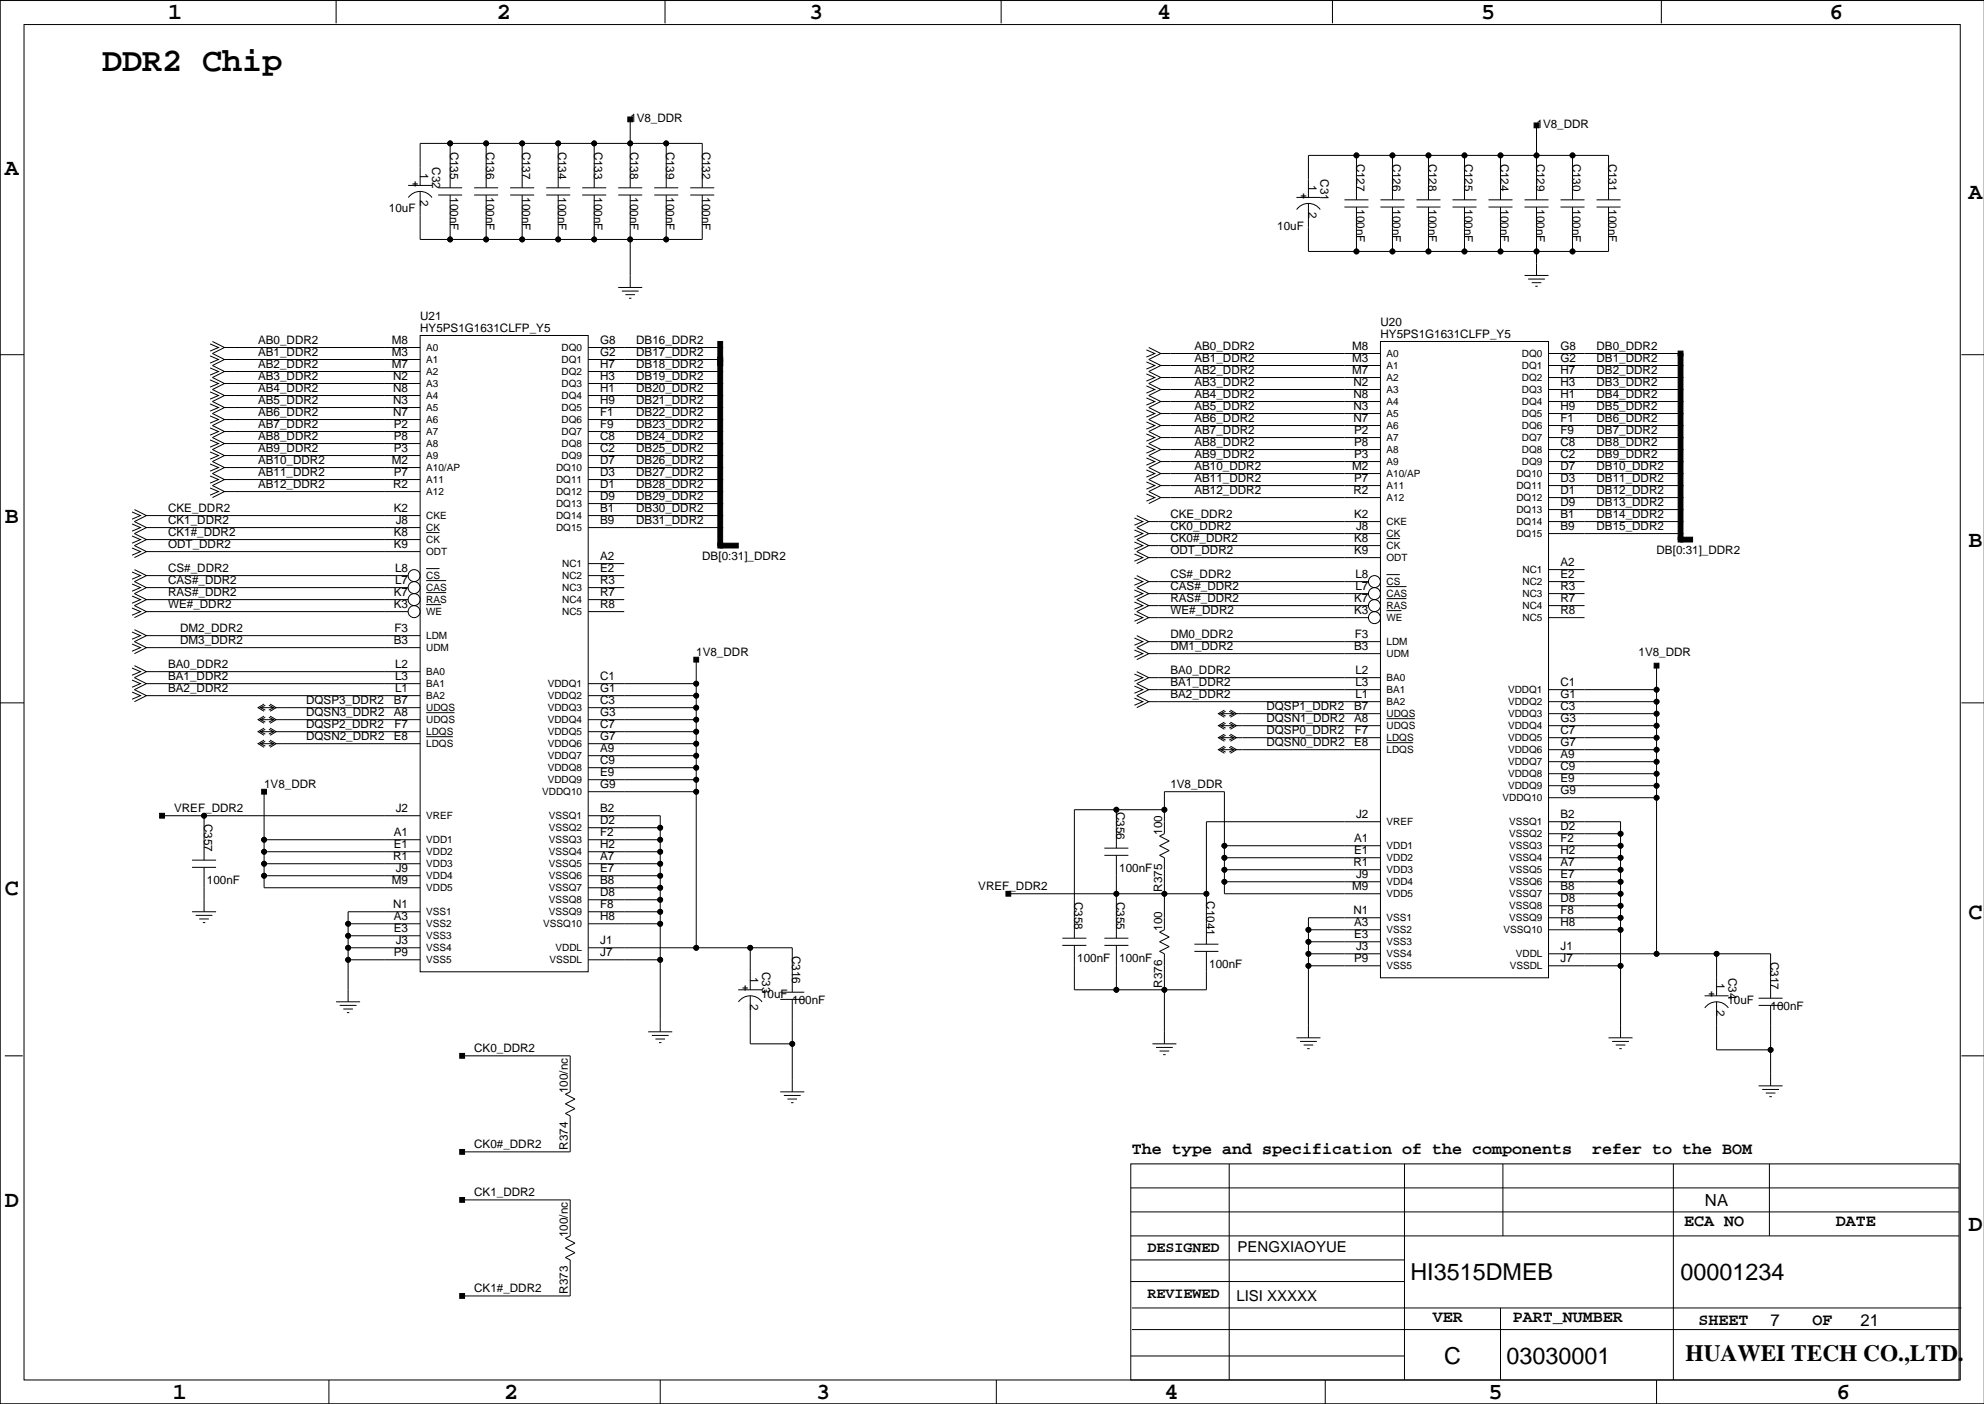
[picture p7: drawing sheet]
<svg xmlns="http://www.w3.org/2000/svg" width="420mm" height="297mm" viewBox="0 0 420 297" stroke-linecap="round" stroke-linejoin="round" font-family="sans-serif">
<g fill="none" stroke="#000" stroke-width=".21">
<path d="M0 -.1v297.1M71.1 0v4.9M140.7 0v4.9M211.8 0v4.9M281.9 0v4.9M351.5 0v4.9M5.1 5.2h409.7v286.8h-409.7zM419.9 .1h-419.9v296.9M86.4 39.2h5M88.9 39.2v-8.9h59.7v9.4M92.7 39.7h5.1M95.2 30.3v9.4"/>
<path d="M100.3 39.7h5.1M102.9 30.3v9.4M107.9 39.7h5.1M110.5 30.3v9.4M115.6 39.7h5M118.1 30.3v9.4M123.2 39.7h5.1M125.7 30.3v9.4M130.8 39.7h5.1M133.3 25.3v14.4M138.4 39.7h5.1M141 30.3v9.4"/>
<path d="M146 39.7h5.1M287 32.9v9.4M294.6 32.9v9.4M302.3 32.9v9.4M309.9 32.9v9.4M317.5 32.9v9.4M325.1 26.5v15.8M332.7 32.9v9.4M86.4 41.8a3 3 0 0 1 5 0M88.9 40.5v10.2h59.7v-9.4M92.7 41.3h5.1M95.2 41.3v9.4"/>
<path d="M100.3 41.3h5.1M102.9 41.3v9.4M107.9 41.3h5.1M110.5 41.3v9.4M115.6 41.3h5M118.1 41.3v9.4M123.2 41.3h5.1M125.7 41.3v9.4M130.8 41.3h5.1M133.3 41.3v19.5M138.4 41.3h5.1M141 41.3v9.4"/>
<path d="M146 41.3h5.1M274.3 41.8h5.1M274.4 44.3a3 3 0 0 1 5 0M276.9 41.8v-8.9h63.5v9.4M276.9 43v10.2h63.5v-9.4M284.5 42.3h5.1M284.5 43.8h5.1M287 43.8v9.4M292.1 42.3h5.1M292.1 43.8h5.1M294.6 43.8v9.4M299.7 42.3h5.1"/>
<path d="M299.7 43.8h5.1M302.3 43.8v9.4M307.3 42.3h5.1M307.3 43.8h5.1M309.9 43.8v9.4M315 42.3h5M315 43.8h5M317.5 43.8v9.4M322.6 42.3h5.1M322.6 43.8h5.1M322.6 58.3h5.1M323.3 59h3.6"/>
<path d="M324.1 59.8h2M325.1 43.8v14.5M330.2 42.3h5.1M330.2 43.8h5.1M332.7 43.8v9.4M337.8 42.3h5.1M337.8 43.8h5.1M0 75h5.1M44.4 77.8l1.8 .8-1.8 .8M44.4 75.3l1.8 .8-1.8 .7M44.4 72.8l1.8 .7-1.8 .8M45 72.2l2.5 1.3-2.5 1.3 2.5 1.3-2.5 1.2 2.5 1.3-2.5 1.3 2.5 1.2-2.5 1.3 2.5 1.3-2.5 1.2 2.5 1.3-2.5 1.3 2.5 1.3-2.5 1.2 2.5 1.3-2.5 1.3 2.5 1.2-2.5 1.3 2.5 1.3-2.5 1.2 2.5 1.3-2.5 1.3 2.5 1.3-2.5 1.2 2.5 1.3-2.5 1.3"/>
<path d="M47.5 78.6h41.4M47.5 76.1h41.4M47.5 73.5h41.4M88.9 71h35.6v134.6h-35.6zM124.5 78.6h27.9M124.5 76.1h27.9M124.5 73.5h27.9M130.8 60.8h5.1M131.6 61.6h3.5M132.3 62.3h2.1M133.1 63.1h.5M242.6 74l1.7 .8-1.7 .8"/>
<path d="M242.6 76.6l1.7 .7-1.7 .8M242.6 79.1l1.7 .8-1.7 .7M243.1 73.5l2.5 1.3-2.5 1.3 2.5 1.2-2.5 1.3 2.5 1.3-2.5 1.2 2.5 1.3-2.5 1.3 2.5 1.2-2.5 1.3 2.5 1.3-2.5 1.3 2.5 1.2-2.5 1.3 2.5 1.3-2.5 1.2 2.5 1.3-2.5 1.3 2.5 1.2-2.5 1.3 2.5 1.3-2.5 1.3 2.5 1.2-2.5 1.3 2.5 1.3-2.5 1.2M245.6 79.9h46.5M245.6 77.3h46.5M245.6 74.8h46.5M292.1 72.2h35.6v134.7h-35.6zM324.9 60.6h.5M327.7 79.9h27.9M327.7 77.3h27.9M327.7 74.8h27.9M415 75h4.9"/>
<path d="M44.4 98.2l1.8 .7-1.8 .8M44.4 95.6l1.8 .8-1.8 .7M44.4 93.1l1.8 .7-1.8 .8M44.4 90.5l1.8 .8-1.8 .8M44.4 88l1.8 .8-1.8 .7M44.4 85.5l1.8 .7-1.8 .8M44.4 82.9l1.8 .8-1.8 .7M44.4 80.4l1.8 .7-1.8 .8M47.5 98.9h41.4M47.5 96.4h41.4M47.5 93.8h41.4M47.5 91.3h41.4"/>
<path d="M47.5 88.8h41.4M47.5 86.2h41.4M47.5 83.7h41.4M47.5 81.1h41.4M124.5 98.9h27.9M124.5 96.4h27.9M124.5 93.8h27.9M124.5 91.3h27.9M124.5 88.8h27.9M124.5 86.2h27.9M124.5 83.7h27.9M124.5 81.1h27.9"/>
<path d="M242.6 81.6l1.7 .8-1.7 .8M242.6 84.2l1.7 .7-1.7 .8M242.6 86.7l1.7 .8-1.7 .8M242.6 89.3l1.7 .7-1.7 .8M242.6 91.8l1.7 .8-1.7 .7M242.6 94.3l1.7 .8-1.7 .8M242.6 96.9l1.7 .7-1.7 .8M242.6 99.4l1.7 .8-1.7 .8M245.6 95.1h46.5M245.6 92.6h46.5M245.6 90h46.5M245.6 87.5h46.5"/>
<path d="M245.6 84.9h46.5M245.6 82.4h46.5M245.6 97.6h46.5M327.7 95.1h27.9M327.7 92.6h27.9M327.7 90h27.9M327.7 87.5h27.9M327.7 84.9h27.9M327.7 82.4h27.9M327.7 97.6h27.9M27.9 110.9l1.8 .7-1.8 .8M27.9 113.4l1.8 .8-1.8 .7"/>
<path d="M27.9 115.9l1.8 .8-1.8 .8M27.9 108.3l1.8 .8-1.8 .7M28.4 107.8l2.6 1.3-2.6 1.2 2.6 1.3-2.6 1.3 2.6 1.3-2.6 1.2 2.6 1.3-2.6 1.3M31 111.6h57.9M31 114.2h57.9M31 116.7h57.9M31 109.1h57.9M44.4 103.2l1.8 .8-1.8 .8M44.4 100.7l1.8 .8-1.8 .7M47.5 104h41.4M47.5 101.5h41.4M90.2 112.7h2.8"/>
<path d="M124.5 104h27.9M124.5 101.5h27.9M124.5 111.6h27.9M124.5 109.1h27.9M124.5 119.2h7.6M124.5 106.5h27.9M240 114.7l1.8 .7-1.8 .8M240 117.2l1.8 .8-1.8 .7M240 112.1l1.8 .8-1.8 .8M240 109.6l1.8 .7-1.8 .8M240.5 109.1l2.6 1.2-2.6 1.3 2.6 1.3-2.6 1.3 2.6 1.2-2.6 1.3 2.6 1.3-2.6 1.2M242.6 102l1.7 .7-1.7 .8"/>
<path d="M242.6 104.5l1.7 .8-1.7 .7M243.1 118h49M243.1 112.9h49M243.1 110.3h49M243.1 115.4h49M245.6 105.3h46.5M245.6 100.2h46.5M245.6 102.7h46.5M293.4 113.9h2.8M327.7 105.3h27.9M327.7 100.2h27.9M327.7 102.7h27.9"/>
<path d="M327.7 112.9h27.9M327.7 110.3h27.9M327.7 107.8h27.9M27.9 126.1l1.8 .8-1.8 .7M27.9 123.6l1.8 .7-1.8 .8M27.9 121l1.8 .8-1.8 .7M27.9 128.6l1.8 .8-1.8 .8M27.9 133.7l1.8 .8-1.8 .7M27.9 136.3l1.8 .7-1.8 .8M28.4 120.5l2.6 1.3-2.6 1.2 2.6 1.3-2.6 1.3 2.6 1.3-2.6 1.2 2.6 1.3-2.6 1.3M28.4 133.2l2.6 1.3-2.6 1.2 2.6 1.3-2.6 1.3M31 126.9h55.4"/>
<path d="M31 124.3h55.4M31 121.8h55.4M31 129.4h55.4M31 134.5h57.9M31 137h57.9M90.2 127.9h3.1M90.2 125.4h4.2M90.2 120.3h2.8M90.2 122.8h4.2M124.5 126.9h7.6M124.5 124.3h7.6M124.5 121.8h7.6"/>
<path d="M124.5 129.4h7.6M147.3 139.6v60.9M240 124.8l1.8 .8-1.8 .8M240 122.3l1.8 .7-1.8 .8M240 137.5l1.8 .8-1.8 .8M240 135l1.8 .7-1.8 .8M240 127.4l1.8 .7-1.8 .8M240 129.9l1.8 .8-1.8 .7M240.5 121.8l2.6 1.2-2.6 1.3 2.6 1.3-2.6 1.3 2.6 1.2-2.6 1.3 2.6 1.3-2.6 1.2M240.5 134.5l2.6 1.2-2.6 1.3 2.6 1.3-2.6 1.3M243.1 138.3h49M243.1 130.7h46.5"/>
<path d="M243.1 128.1h46.5M243.1 125.6h46.5M243.1 123h46.5M243.1 135.7h49M293.4 129.2h3.1M293.4 126.6h4.2M293.4 121.6h2.8M293.4 124.1h4.2M327.7 130.7h7.6M327.7 128.1h7.6M327.7 125.6h7.6M327.7 123h7.6"/>
<path d="M327.7 120.5h7.6M0 148.7h5.1M27.9 141.3l1.8 .8-1.8 .8M27.9 143.9l1.8 .7-1.8 .8M27.9 146.4l1.8 .8-1.8 .7M28.4 140.8l2.6 1.3-2.6 1.3 2.6 1.2-2.6 1.3 2.6 1.3-2.6 1.2M31 142.1h57.9M31 144.6h57.9M31 147.2h57.9M55.1 154.8h2.8M55.1 152.3h2.8M55.1 149.7h2.8"/>
<path d="M55.1 157.3h2.8M55.9 156.6l-1.3 .7 1.3 .8M55.9 154l-1.3 .8 1.3 .8M55.9 151.5l-1.3 .8 1.3 .7M55.9 149l-1.3 .7 1.3 .8M56.1 156.8l-1 .5 1 .5M56.1 154.3l-1 .5 1 .5M56.1 151.8l-1 .5 1 .5M56.1 149.2l-1 .5 1 .5M56.9 156.8l1 .5-1 .5M56.9 154.3l1 .5-1 .5M56.9 151.8l1 .5-1 .5"/>
<path d="M56.9 149.2l1 .5-1 .5M57.1 156.6l1.3 .7-1.3 .8M57.1 154l1.3 .8-1.3 .8M57.1 151.5l1.3 .8-1.3 .7M57.1 149l1.3 .7-1.3 .8M58.4 154.8h30.5M58.4 152.3h30.5M58.4 149.7h30.5M58.4 157.3h30.5M90.2 155.9h5.6M90.2 150.8h6M124.5 154.8h22.8"/>
<path d="M124.5 152.3h22.8M124.5 149.7h22.8M124.5 144.6h22.8M124.5 147.2h22.8M124.5 157.3h22.8M124.5 159.9h22.8M240 142.6l1.8 .8-1.8 .7M240 147.7l1.8 .7-1.8 .8M240 145.1l1.8 .8-1.8 .8M240.5 142.1l2.6 1.3-2.6 1.2 2.6 1.3-2.6 1.3 2.6 1.2-2.6 1.3M243.1 148.4h49M243.1 145.9h49"/>
<path d="M243.1 143.4h49M258.3 158.6h2.8M258.3 156.1h2.8M258.3 153.5h2.8M258.3 151h2.8M259.1 150.2l-1.3 .8 1.3 .8M259.1 152.8l-1.3 .7 1.3 .8M259.1 155.3l-1.3 .8 1.3 .7M259.1 157.8l-1.3 .8 1.3 .8M259.3 150.5l-1 .5 1 .5M259.3 153l-1 .5 1 .5M259.3 155.6l-1 .5 1 .5"/>
<path d="M259.3 158.1l-1 .5 1 .5M260.1 150.5l1 .5-1 .5M260.1 153l1 .5-1 .5M260.1 155.6l1 .5-1 .5M260.1 158.1l1 .5-1 .5M260.3 150.2l1.3 .8-1.3 .8M260.3 152.8l1.3 .7-1.3 .8M260.3 155.3l1.3 .8-1.3 .7M260.3 157.8l1.3 .8-1.3 .8M261.6 158.6h30.5M261.6 156.1h30.5M261.6 153.5h30.5"/>
<path d="M261.6 151h30.5M293.4 157.1h5.6M293.4 152h6M327.7 158.6h22.8M327.7 156.1h22.8M327.7 153.5h22.8M327.7 151h22.8M327.7 148.4h22.8M327.7 145.9h22.8M350.5 140.8v61M415 148.7h4.9M34.3 172.6h54.6"/>
<path d="M43.2 172.6v9.4M55.9 167.5v20.3h33M55.9 177.7h33M124.5 172.6h15.2v45.7M124.5 162.4h22.8M124.5 165h22.8M124.5 167.5h22.8M124.5 177.7h15.2M124.5 175.1h15.2M233.7 179.4h5.1M236.2 171.3v8.1M246.4 171.3h-19.1v27.2"/>
<path d="M259.1 178.9h33M292.1 173.8h-36.8v26M327.7 173.8h15.2v45.8M327.7 178.9h15.2M327.7 176.4h15.2M327.7 168.8h22.8M327.7 166.2h22.8M327.7 163.7h22.8M327.7 161.1h22.8M40.6 192.9h5.1M40.6 182h5.1M40.6 183.5h5.1"/>
<path d="M41.4 193.7h3.6M42.2 194.4h2M42.9 195.2h.5M43.2 183.5v9.4M55.9 180.2h33M55.9 182.7h33M55.9 185.3h33M73.7 195.4h15.2M73.7 198h15.2M88.9 192.9h-15.2v19M124.5 192.9h15.2M124.5 180.2h15.2"/>
<path d="M124.5 182.7h15.2M124.5 185.3h15.2M124.5 187.8h15.2M124.5 195.4h15.2M124.5 190.4h15.2M213.4 189.1h41.9M224.8 198.5h5.1M233.7 198.5h5.1M233.7 181h5.1M236.2 181v17.5M252.7 199.8h5.1M259.1 186.5h33"/>
<path d="M259.1 184h33M259.1 181.5h33M276.9 196.7h15.2M276.9 199.2h15.2M292.1 189.1h-33v-21.6h-12.7v8.9l-1 .5 2 1-2 1 2 1-2 1.1 1 .5v15.2l-1 .5 2 1-2 1 2 1.1-2 1 1 .5v19M292.1 194.2h-15.2v25.4M327.7 189.1h15.2M327.7 196.7h15.2M327.7 194.2h15.2M327.7 191.6h15.2M327.7 186.5h15.2M327.7 184h15.2"/>
<path d="M327.7 181.5h15.2M71.1 211.9h5.1M71.9 212.7h3.5M72.6 213.5h2.1M73.4 214.2h.5M73.7 200.5h15.2M73.7 203.1h15.2M124.5 200.5h43.1v9.4M124.5 203.1h15.2M137.2 218.3h5M137.9 219.1h3.6M138.7 219.8h2"/>
<path d="M156.2 209.4h5.1M156.3 212a3 3 0 0 1 4.9 0M158.7 200.5v8.9M158.7 210.7v10.1h8.9M165.1 209.9h5.1M165.1 211.4h5.1M167.6 211.4v19.6M224.8 200h5.1M227.3 200v9.4h28v-8.1M233.7 200h5.1M236.2 200v9.4M252.7 201.3h5.1"/>
<path d="M274.3 219.6h5.1M276.9 204.3h15.2M276.9 201.8h15.2M327.7 204.3h15.2M327.7 201.8h46.9v9.4M340.4 219.6h5M360.7 210.7h5.1M360.7 213.2a3 3 0 0 1 5 0M363.2 201.8v8.9M363.2 211.9v10.2h11.4M372.1 211.2h5.1M372.1 212.7h5.1"/>
<path d="M374.6 212.7v17M1 223.4h3.8M97.8 223.4h22.8v7.6l-1 .5 2.1 1-2.1 1 2.1 1.1-2.1 1 1 .5v7.6h-22.8M139.4 220.6h.6M165.1 231h5.1M165.9 231.8h3.5M166.6 232.5h2.1M167.4 233.3h.5M243.8 220.8h5.1M244.6 221.6h3.6M245.4 222.4h2M246.1 223.1h.5"/>
<path d="M275.1 220.3h3.5M275.8 221.1h2.1M276.6 221.9h.5M341.1 220.3h3.6M341.9 221.1h2M342.6 221.9h.6M372.1 229.7h5.1M372.9 230.5h3.5M373.6 231.3h2.1M374.4 232h.5M415 223.4h4.9M97.8 253.9h22.8v7.6l-1 .5 2.1 1-2.1 1 2.1 1-2.1 1.1 1 .5v7.6h-22.8"/>
<path d="M239.3 246.2h175.2v45.8h-175.2zM239.3 251.3h175.2M239.3 256.4h175.2M260.1 246.2v45.8M297.2 246.2v45.8M318 246.2v15.3M354.1 246.2v45.8M374.4 246.2v15.3M239.3 266.6h57.9M239.3 261.5h175.2M239.3 271.1h57.9M239.5 276.7h175.5"/>
<path d="M317.5 276.7v15.3M0 297h419.9M69.6 292v5M139.7 292v5M210.8 292v5M239.3 286.9h57.9M239.5 281.3h175M280.4 292v5M350.5 292v5M383.5 287.4h.1"/>
<circle cx="95.2" cy="30.3" r=".51"/>
<circle cx="102.9" cy="30.3" r=".51"/>
<circle cx="110.5" cy="30.3" r=".51"/>
<circle cx="118.1" cy="30.3" r=".51"/>
<circle cx="125.7" cy="30.3" r=".51"/>
<circle cx="133.3" cy="30.3" r=".51"/>
<circle cx="141" cy="30.3" r=".51"/>
<circle cx="287" cy="32.9" r=".51"/>
<circle cx="294.6" cy="32.9" r=".51"/>
<circle cx="302.3" cy="32.9" r=".51"/>
<circle cx="309.9" cy="32.9" r=".51"/>
<circle cx="317.5" cy="32.9" r=".51"/>
<circle cx="325.1" cy="32.9" r=".51"/>
<circle cx="332.7" cy="32.9" r=".51"/>
<circle cx="95.2" cy="50.7" r=".51"/>
<circle cx="102.9" cy="50.7" r=".51"/>
<circle cx="110.5" cy="50.7" r=".51"/>
<circle cx="118.1" cy="50.7" r=".51"/>
<circle cx="125.7" cy="50.7" r=".51"/>
<circle cx="133.3" cy="50.7" r=".51"/>
<circle cx="141" cy="50.7" r=".51"/>
<circle cx="287" cy="53.2" r=".51"/>
<circle cx="294.6" cy="53.2" r=".51"/>
<circle cx="302.3" cy="53.2" r=".51"/>
<circle cx="309.9" cy="53.2" r=".51"/>
<circle cx="317.5" cy="53.2" r=".51"/>
<circle cx="325.1" cy="53.2" r=".51"/>
<circle cx="332.7" cy="53.2" r=".51"/>
<circle cx="87.6" cy="124.3" r="1.27"/>
<circle cx="87.6" cy="126.9" r="1.27"/>
<circle cx="87.6" cy="121.8" r="1.27"/>
<circle cx="87.6" cy="129.4" r="1.27"/>
<circle cx="290.8" cy="130.7" r="1.27"/>
<circle cx="290.8" cy="125.6" r="1.27"/>
<circle cx="290.8" cy="128.1" r="1.27"/>
<circle cx="290.8" cy="123" r="1.27"/>
<circle cx="147.3" cy="157.3" r=".51"/>
<circle cx="147.3" cy="144.6" r=".51"/>
<circle cx="147.3" cy="147.2" r=".51"/>
<circle cx="147.3" cy="154.8" r=".51"/>
<circle cx="147.3" cy="152.3" r=".51"/>
<circle cx="147.3" cy="149.7" r=".51"/>
<circle cx="147.3" cy="159.9" r=".51"/>
<circle cx="350.5" cy="151" r=".51"/>
<circle cx="350.5" cy="158.6" r=".51"/>
<circle cx="350.5" cy="153.5" r=".51"/>
<circle cx="350.5" cy="145.9" r=".51"/>
<circle cx="350.5" cy="156.1" r=".51"/>
<circle cx="350.5" cy="148.4" r=".51"/>
<circle cx="43.2" cy="172.6" r=".51"/>
<circle cx="55.9" cy="177.7" r=".51"/>
<circle cx="139.7" cy="175.1" r=".51"/>
<circle cx="139.7" cy="177.7" r=".51"/>
<circle cx="147.3" cy="162.4" r=".51"/>
<circle cx="147.3" cy="167.5" r=".51"/>
<circle cx="147.3" cy="165" r=".51"/>
<circle cx="236.2" cy="171.3" r=".51"/>
<circle cx="246.4" cy="171.3" r=".51"/>
<circle cx="259.1" cy="178.9" r=".51"/>
<circle cx="342.9" cy="176.4" r=".51"/>
<circle cx="342.9" cy="178.9" r=".51"/>
<circle cx="350.5" cy="163.7" r=".51"/>
<circle cx="350.5" cy="166.2" r=".51"/>
<circle cx="350.5" cy="161.1" r=".51"/>
<circle cx="350.5" cy="168.8" r=".51"/>
<circle cx="55.9" cy="182.7" r=".51"/>
<circle cx="55.9" cy="185.3" r=".51"/>
<circle cx="55.9" cy="180.2" r=".51"/>
<circle cx="73.7" cy="195.4" r=".51"/>
<circle cx="73.7" cy="198" r=".51"/>
<circle cx="139.7" cy="195.4" r=".51"/>
<circle cx="139.7" cy="182.7" r=".51"/>
<circle cx="139.7" cy="180.2" r=".51"/>
<circle cx="139.7" cy="190.4" r=".51"/>
<circle cx="139.7" cy="192.9" r=".51"/>
<circle cx="139.7" cy="187.8" r=".51"/>
<circle cx="139.7" cy="185.3" r=".51"/>
<circle cx="236.2" cy="189.1" r=".51"/>
<circle cx="246.4" cy="189.1" r=".51"/>
<circle cx="255.3" cy="189.1" r=".51"/>
<circle cx="259.1" cy="184" r=".51"/>
<circle cx="259.1" cy="181.5" r=".51"/>
<circle cx="259.1" cy="186.5" r=".51"/>
<circle cx="276.9" cy="196.7" r=".51"/>
<circle cx="276.9" cy="199.2" r=".51"/>
<circle cx="342.9" cy="189.1" r=".51"/>
<circle cx="342.9" cy="186.5" r=".51"/>
<circle cx="342.9" cy="191.6" r=".51"/>
<circle cx="342.9" cy="196.7" r=".51"/>
<circle cx="342.9" cy="184" r=".51"/>
<circle cx="342.9" cy="181.5" r=".51"/>
<circle cx="342.9" cy="194.2" r=".51"/>
<circle cx="73.7" cy="203.1" r=".51"/>
<circle cx="73.7" cy="200.5" r=".51"/>
<circle cx="139.7" cy="203.1" r=".51"/>
<circle cx="147.3" cy="200.5" r=".51"/>
<circle cx="158.7" cy="200.5" r=".51"/>
<circle cx="236.2" cy="209.4" r=".51"/>
<circle cx="246.4" cy="209.4" r=".51"/>
<circle cx="276.9" cy="201.8" r=".51"/>
<circle cx="276.9" cy="204.3" r=".51"/>
<circle cx="342.9" cy="204.3" r=".51"/>
<circle cx="350.5" cy="201.8" r=".51"/>
<circle cx="363.2" cy="201.8" r=".51"/>
<circle cx="167.6" cy="220.8" r=".51"/>
<circle cx="374.6" cy="222.1" r=".51"/>
</g>
<g fill="#000" stroke="#000" stroke-width=".21">
<path d="M132.8 24.8h1.1v1h-1.1z" fill-rule="evenodd"/>
<path d="M324.6 26h1v1h-1z" fill-rule="evenodd"/>
<path d="M151.9 72.2h1v1.3h-1z" fill-rule="evenodd"/>
<path d="M151.9 73.5h1v3.8h-1z" fill-rule="evenodd"/>
<path d="M151.9 76.1h1v1.2h-1z" fill-rule="evenodd"/>
<path d="M151.9 77.3h1v1.3h-1z" fill-rule="evenodd"/>
<path d="M151.9 75.6h1v1h-1z" fill-rule="evenodd"/>
<path d="M355.1 74.8h1v2.5h-1z" fill-rule="evenodd"/>
<path d="M355.1 77.3h1v2.6h-1z" fill-rule="evenodd"/>
<path d="M355.1 74.3h1v1h-1z" fill-rule="evenodd"/>
<path d="M151.9 96.4h1v2.5h-1z" fill-rule="evenodd"/>
<path d="M151.9 93.8h1v2.6h-1z" fill-rule="evenodd"/>
<path d="M151.9 91.3h1v2.5h-1z" fill-rule="evenodd"/>
<path d="M151.9 88.8h1v2.5h-1z" fill-rule="evenodd"/>
<path d="M151.9 86.2h1v2.6h-1z" fill-rule="evenodd"/>
<path d="M151.9 83.7h1v2.5h-1z" fill-rule="evenodd"/>
<path d="M151.9 81.1h1v2.6h-1z" fill-rule="evenodd"/>
<path d="M151.9 78.6h1v2.5h-1z" fill-rule="evenodd"/>
<path d="M355.1 79.9h1v2.5h-1z" fill-rule="evenodd"/>
<path d="M355.1 82.4h1v2.5h-1z" fill-rule="evenodd"/>
<path d="M355.1 84.9h1v2.6h-1z" fill-rule="evenodd"/>
<path d="M355.1 87.5h1v2.5h-1z" fill-rule="evenodd"/>
<path d="M355.1 90h1v2.6h-1z" fill-rule="evenodd"/>
<path d="M355.1 92.6h1v2.5h-1z" fill-rule="evenodd"/>
<path d="M355.1 95.1h1v2.5h-1z" fill-rule="evenodd"/>
<path d="M151.9 111.6h1v3.8h-1z" fill-rule="evenodd"/>
<path d="M151.9 109.1h1v2.5h-1z" fill-rule="evenodd"/>
<path d="M151.9 106.5h1v2.6h-1z" fill-rule="evenodd"/>
<path d="M151.9 104h1v2.5h-1z" fill-rule="evenodd"/>
<path d="M151.9 101.5h1v2.5h-1z" fill-rule="evenodd"/>
<path d="M151.9 98.9h1v2.6h-1z" fill-rule="evenodd"/>
<path d="M151.9 114.9h1v1h-1z" fill-rule="evenodd"/>
<path d="M152.4 114.9h3.8v1h-3.8z" fill-rule="evenodd"/>
<path d="M355.1 97.6h1v2.6h-1z" fill-rule="evenodd"/>
<path d="M355.1 100.2h1v2.5h-1z" fill-rule="evenodd"/>
<path d="M355.1 102.7h1v2.6h-1z" fill-rule="evenodd"/>
<path d="M355.1 112.9h1v1.3h-1z" fill-rule="evenodd"/>
<path d="M355.1 110.3h1v2.6h-1z" fill-rule="evenodd"/>
<path d="M355.1 107.8h1v2.5h-1z" fill-rule="evenodd"/>
<path d="M355.1 105.3h1v2.5h-1z" fill-rule="evenodd"/>
<path d="M355.1 113.7h1v1h-1z" fill-rule="evenodd"/>
<path d="M355.6 113.7h2.5v1h-2.5z" fill-rule="evenodd"/>
<path d="M146.8 139.1h1v1h-1z" fill-rule="evenodd"/>
<path d="M350 140.3h1v1h-1z" fill-rule="evenodd"/>
<path d="M33.8 172.1h1v1h-1z" fill-rule="evenodd"/>
<path d="M55.4 167h1v1h-1z" fill-rule="evenodd"/>
<path d="M212.9 188.6h1v1h-1z" fill-rule="evenodd"/>
<path d="M97.3 222.9h1v1h-1z" fill-rule="evenodd"/>
<path d="M97.3 243.2h1v1h-1z" fill-rule="evenodd"/>
<path d="M97.3 253.4h1v1h-1z" fill-rule="evenodd"/>
<path d="M97.3 273.7h1v1h-1z" fill-rule="evenodd"/>
<circle cx="95.2" cy="30.3" r=".51"/>
<circle cx="102.9" cy="30.3" r=".51"/>
<circle cx="110.5" cy="30.3" r=".51"/>
<circle cx="118.1" cy="30.3" r=".51"/>
<circle cx="125.7" cy="30.3" r=".51"/>
<circle cx="133.3" cy="30.3" r=".51"/>
<circle cx="141" cy="30.3" r=".51"/>
<circle cx="287" cy="32.9" r=".51"/>
<circle cx="294.6" cy="32.9" r=".51"/>
<circle cx="302.3" cy="32.9" r=".51"/>
<circle cx="309.9" cy="32.9" r=".51"/>
<circle cx="317.5" cy="32.9" r=".51"/>
<circle cx="325.1" cy="32.9" r=".51"/>
<circle cx="332.7" cy="32.9" r=".51"/>
<circle cx="95.2" cy="50.7" r=".51"/>
<circle cx="102.9" cy="50.7" r=".51"/>
<circle cx="110.5" cy="50.7" r=".51"/>
<circle cx="118.1" cy="50.7" r=".51"/>
<circle cx="125.7" cy="50.7" r=".51"/>
<circle cx="133.3" cy="50.7" r=".51"/>
<circle cx="141" cy="50.7" r=".51"/>
<circle cx="287" cy="53.2" r=".51"/>
<circle cx="294.6" cy="53.2" r=".51"/>
<circle cx="302.3" cy="53.2" r=".51"/>
<circle cx="309.9" cy="53.2" r=".51"/>
<circle cx="317.5" cy="53.2" r=".51"/>
<circle cx="325.1" cy="53.2" r=".51"/>
<circle cx="332.7" cy="53.2" r=".51"/>
<circle cx="147.3" cy="157.3" r=".51"/>
<circle cx="147.3" cy="144.6" r=".51"/>
<circle cx="147.3" cy="147.2" r=".51"/>
<circle cx="147.3" cy="154.8" r=".51"/>
<circle cx="147.3" cy="152.3" r=".51"/>
<circle cx="147.3" cy="149.7" r=".51"/>
<circle cx="147.3" cy="159.9" r=".51"/>
<circle cx="350.5" cy="151" r=".51"/>
<circle cx="350.5" cy="158.6" r=".51"/>
<circle cx="350.5" cy="153.5" r=".51"/>
<circle cx="350.5" cy="145.9" r=".51"/>
<circle cx="350.5" cy="156.1" r=".51"/>
<circle cx="350.5" cy="148.4" r=".51"/>
<circle cx="43.2" cy="172.6" r=".51"/>
<circle cx="55.9" cy="177.7" r=".51"/>
<circle cx="139.7" cy="175.1" r=".51"/>
<circle cx="139.7" cy="177.7" r=".51"/>
<circle cx="147.3" cy="162.4" r=".51"/>
<circle cx="147.3" cy="167.5" r=".51"/>
<circle cx="147.3" cy="165" r=".51"/>
<circle cx="236.2" cy="171.3" r=".51"/>
<circle cx="246.4" cy="171.3" r=".51"/>
<circle cx="259.1" cy="178.9" r=".51"/>
<circle cx="342.9" cy="176.4" r=".51"/>
<circle cx="342.9" cy="178.9" r=".51"/>
<circle cx="350.5" cy="163.7" r=".51"/>
<circle cx="350.5" cy="166.2" r=".51"/>
<circle cx="350.5" cy="161.1" r=".51"/>
<circle cx="350.5" cy="168.8" r=".51"/>
<circle cx="55.9" cy="182.7" r=".51"/>
<circle cx="55.9" cy="185.3" r=".51"/>
<circle cx="55.9" cy="180.2" r=".51"/>
<circle cx="73.7" cy="195.4" r=".51"/>
<circle cx="73.7" cy="198" r=".51"/>
<circle cx="139.7" cy="195.4" r=".51"/>
<circle cx="139.7" cy="182.7" r=".51"/>
<circle cx="139.7" cy="180.2" r=".51"/>
<circle cx="139.7" cy="190.4" r=".51"/>
<circle cx="139.7" cy="192.9" r=".51"/>
<circle cx="139.7" cy="187.8" r=".51"/>
<circle cx="139.7" cy="185.3" r=".51"/>
<circle cx="236.2" cy="189.1" r=".51"/>
<circle cx="246.4" cy="189.1" r=".51"/>
<circle cx="255.3" cy="189.1" r=".51"/>
<circle cx="259.1" cy="184" r=".51"/>
<circle cx="259.1" cy="181.5" r=".51"/>
<circle cx="259.1" cy="186.5" r=".51"/>
<circle cx="276.9" cy="196.7" r=".51"/>
<circle cx="276.9" cy="199.2" r=".51"/>
<circle cx="342.9" cy="189.1" r=".51"/>
<circle cx="342.9" cy="186.5" r=".51"/>
<circle cx="342.9" cy="191.6" r=".51"/>
<circle cx="342.9" cy="196.7" r=".51"/>
<circle cx="342.9" cy="184" r=".51"/>
<circle cx="342.9" cy="181.5" r=".51"/>
<circle cx="342.9" cy="194.2" r=".51"/>
<circle cx="73.7" cy="203.1" r=".51"/>
<circle cx="73.7" cy="200.5" r=".51"/>
<circle cx="139.7" cy="203.1" r=".51"/>
<circle cx="147.3" cy="200.5" r=".51"/>
<circle cx="158.7" cy="200.5" r=".51"/>
<circle cx="236.2" cy="209.4" r=".51"/>
<circle cx="246.4" cy="209.4" r=".51"/>
<circle cx="276.9" cy="201.8" r=".51"/>
<circle cx="276.9" cy="204.3" r=".51"/>
<circle cx="342.9" cy="204.3" r=".51"/>
<circle cx="350.5" cy="201.8" r=".51"/>
<circle cx="363.2" cy="201.8" r=".51"/>
<circle cx="167.6" cy="220.8" r=".51"/>
<circle cx="374.6" cy="222.1" r=".51"/>
</g>
<text font-size="7.1" x="21.6" y="14.9">DDR2 Chip</text>
<g font-size="4.9">
<text x="35.6" y="3.9">1</text>
<text x="105.2" y="3.9">2</text>
<text x="171.2" y="3.9">3</text>
<text x="244.9" y="3.9">4</text>
<text x="313.4" y="3.9">5</text>
<text x="387.1" y="3.9">6</text>
<text x="1" y="36.9">A</text>
<text x="416.6" y="42">A</text>
<text x="1" y="110.6">B</text>
<text x="416.6" y="115.7">B</text>
<text x="1" y="189.3">C</text>
<text x="416.6" y="194.4">C</text>
<text x="1" y="255.4">D</text>
<text x="416.6" y="260.5">D</text>
<text x="298.5" y="270.9">HI3515DMEB</text>
<text x="355.6" y="270.9">00001234</text>
<text x="305.6" y="288.7">C</text>
<text x="318.8" y="288.7">03030001</text>
<text x="356.6" y="288">HUAWEI TECH CO.,LTD.</text>
<text x="36.6" y="296">1</text>
<text x="106.7" y="296">2</text>
<text x="172.7" y="296">3</text>
<text x="246.4" y="296">4</text>
<text x="315" y="296">5</text>
<text x="388.6" y="296">6</text>
</g>
<g font-size="3.5">
<text x="239.5" y="244.2">The type and specification of the components</text>
<text x="336.9" y="244.2">refer to the BOM</text>
<text x="360.8" y="255.1">NA</text>
<text x="356.4" y="259.4">ECA NO</text>
<text x="388.5" y="259.4">DATE</text>
<text x="303.1" y="279.7">VER</text>
<text x="320.1" y="279.7">PART_NUMBER</text>
<text x="359.4" y="280.3">SHEET</text>
<text x="374.6" y="280.5">7</text>
<text x="383.5" y="280.3">OF</text>
<text x="393.7" y="280.5">21</text>
</g>
<g font-size="3.2">
<text x="242.8" y="264.9">DESIGNED</text>
<text x="261.9" y="264.9">PENGXIAOYUE</text>
<text x="242.8" y="274.5">REVIEWED</text>
<text x="261.6" y="275.3">LISI XXXXX</text>
</g>
<g font-size="2.5">
<text x="133.3" y="25.8">1V8_DDR</text>
<text x="325.1" y="27.1">1V8_DDR</text>
<text x="91.4" y="35.4" transform="rotate(90 91.4 35.4)">C32</text>
<text x="95.2" y="32.1" transform="rotate(90 95.2 32.1)">C135</text>
<text x="102.9" y="32.1" transform="rotate(90 102.9 32.1)">C136</text>
<text x="110.5" y="32.1" transform="rotate(90 110.5 32.1)">C137</text>
<text x="118.1" y="32.1" transform="rotate(90 118.1 32.1)">C134</text>
<text x="125.7" y="32.1" transform="rotate(90 125.7 32.1)">C133</text>
<text x="133.3" y="32.1" transform="rotate(90 133.3 32.1)">C138</text>
<text x="141" y="32.1" transform="rotate(90 141 32.1)">C139</text>
<text x="148.6" y="32.1" transform="rotate(90 148.6 32.1)">C132</text>
<text x="287" y="34.6" transform="rotate(90 287 34.6)">C127</text>
<text x="294.6" y="34.6" transform="rotate(90 294.6 34.6)">C126</text>
<text x="302.3" y="34.6" transform="rotate(90 302.3 34.6)">C128</text>
<text x="309.9" y="34.6" transform="rotate(90 309.9 34.6)">C125</text>
<text x="317.5" y="34.6" transform="rotate(90 317.5 34.6)">C124</text>
<text x="325.1" y="34.6" transform="rotate(90 325.1 34.6)">C129</text>
<text x="332.7" y="34.6" transform="rotate(90 332.7 34.6)">C130</text>
<text x="340.4" y="34.6" transform="rotate(90 340.4 34.6)">C131</text>
<text x="87.1" y="39.5">+</text>
<text x="88.9" y="36.6" transform="rotate(90 88.9 36.6)">1</text>
<text x="95.2" y="41.8" transform="rotate(90 95.2 41.8)">100nF</text>
<text x="102.9" y="41.8" transform="rotate(90 102.9 41.8)">100nF</text>
<text x="110.5" y="41.8" transform="rotate(90 110.5 41.8)">100nF</text>
<text x="118.1" y="41.8" transform="rotate(90 118.1 41.8)">100nF</text>
<text x="125.7" y="41.8" transform="rotate(90 125.7 41.8)">100nF</text>
<text x="133.3" y="41.8" transform="rotate(90 133.3 41.8)">100nF</text>
<text x="141" y="41.8" transform="rotate(90 141 41.8)">100nF</text>
<text x="148.6" y="41.8" transform="rotate(90 148.6 41.8)">100nF</text>
<text x="276.9" y="39.1" transform="rotate(90 276.9 39.1)">1</text>
<text x="279.4" y="38" transform="rotate(90 279.4 38)">C31</text>
<text x="82.3" y="44.8">10uF</text>
<text x="88.9" y="42.3" transform="rotate(90 88.9 42.3)">2</text>
<text x="275.1" y="42">+</text>
<text x="276.9" y="44.8" transform="rotate(90 276.9 44.8)">2</text>
<text x="287" y="44.3" transform="rotate(90 287 44.3)">100nF</text>
<text x="294.6" y="44.3" transform="rotate(90 294.6 44.3)">100nF</text>
<text x="302.3" y="44.3" transform="rotate(90 302.3 44.3)">100nF</text>
<text x="309.9" y="44.3" transform="rotate(90 309.9 44.3)">100nF</text>
<text x="317.5" y="44.3" transform="rotate(90 317.5 44.3)">100nF</text>
<text x="325.1" y="44.3" transform="rotate(90 325.1 44.3)">100nF</text>
<text x="332.7" y="44.3" transform="rotate(90 332.7 44.3)">100nF</text>
<text x="340.4" y="44.3" transform="rotate(90 340.4 44.3)">100nF</text>
<text x="270.3" y="48.7">10uF</text>
<text x="88.9" y="67.7">U21</text>
<text x="88.9" y="70.2">HY5PS1G1631CLFP_Y5</text>
<text x="292.1" y="69">U20</text>
<text x="292.1" y="71.5">HY5PS1G1631CLFP_Y5</text>
<text x="54.6" y="72.8">AB0_DDR2</text>
<text x="54.6" y="75.3">AB1_DDR2</text>
<text x="54.6" y="77.9">AB2_DDR2</text>
<text x="82.9" y="72.8">M8</text>
<text x="82.9" y="75.3">M3</text>
<text x="82.9" y="77.9">M7</text>
<text x="127" y="72.8">G8</text>
<text x="127" y="75.3">G2</text>
<text x="127" y="77.9">H7</text>
<text x="134.6" y="77.9">DB18_DDR2</text>
<text x="134.6" y="75.3">DB17_DDR2</text>
<text x="134.6" y="72.8">DB16_DDR2</text>
<text x="252.7" y="74.1">AB0_DDR2</text>
<text x="252.7" y="76.6">AB1_DDR2</text>
<text x="286.1" y="74.1">M8</text>
<text x="286.1" y="76.6">M3</text>
<text x="330.2" y="74.1">G8</text>
<text x="330.2" y="76.6">G2</text>
<text x="337.8" y="74.1">DB0_DDR2</text>
<text x="337.8" y="76.6">DB1_DDR2</text>
<text x="54.6" y="82.9">AB4_DDR2</text>
<text x="54.6" y="80.4">AB3_DDR2</text>
<text x="83.2" y="80.4">N2</text>
<text x="83.2" y="82.9">N8</text>
<text x="127" y="80.4">H3</text>
<text x="127" y="82.9">H1</text>
<text x="134.6" y="80.4">DB19_DDR2</text>
<text x="134.6" y="82.9">DB20_DDR2</text>
<text x="252.7" y="79.1">AB2_DDR2</text>
<text x="252.7" y="81.7">AB3_DDR2</text>
<text x="286.1" y="79.1">M7</text>
<text x="286.4" y="81.7">N2</text>
<text x="330.2" y="79.1">H7</text>
<text x="330.2" y="81.7">H3</text>
<text x="337.8" y="81.7">DB3_DDR2</text>
<text x="337.8" y="79.1">DB2_DDR2</text>
<text x="54.6" y="88">AB6_DDR2</text>
<text x="54.6" y="85.5">AB5_DDR2</text>
<text x="83.2" y="85.5">N3</text>
<text x="83.2" y="88">N7</text>
<text x="127" y="85.5">H9</text>
<text x="127" y="88">F1</text>
<text x="134.6" y="85.5">DB21_DDR2</text>
<text x="134.6" y="88">DB22_DDR2</text>
<text x="252.7" y="84.2">AB4_DDR2</text>
<text x="252.7" y="86.8">AB5_DDR2</text>
<text x="252.7" y="89.3">AB6_DDR2</text>
<text x="286.4" y="84.2">N8</text>
<text x="286.4" y="86.8">N3</text>
<text x="286.4" y="89.3">N7</text>
<text x="330.2" y="84.2">H1</text>
<text x="330.2" y="86.8">H9</text>
<text x="330.2" y="89.3">F1</text>
<text x="337.8" y="89.3">DB6_DDR2</text>
<text x="337.8" y="86.8">DB5_DDR2</text>
<text x="337.8" y="84.2">DB4_DDR2</text>
<text x="54.6" y="95.6">AB9_DDR2</text>
<text x="54.6" y="93.1">AB8_DDR2</text>
<text x="54.6" y="90.6">AB7_DDR2</text>
<text x="83.3" y="90.6">P2</text>
<text x="83.3" y="93.1">P8</text>
<text x="83.3" y="95.6">P3</text>
<text x="127" y="90.6">F9</text>
<text x="127" y="93.1">C8</text>
<text x="127" y="95.6">C2</text>
<text x="134.6" y="90.6">DB23_DDR2</text>
<text x="134.6" y="93.1">DB24_DDR2</text>
<text x="134.6" y="95.6">DB25_DDR2</text>
<text x="252.7" y="91.8">AB7_DDR2</text>
<text x="252.7" y="94.4">AB8_DDR2</text>
<text x="286.5" y="91.8">P2</text>
<text x="286.5" y="94.4">P8</text>
<text x="330.2" y="91.8">F9</text>
<text x="330.2" y="94.4">C8</text>
<text x="337.8" y="94.4">DB8_DDR2</text>
<text x="337.8" y="91.8">DB7_DDR2</text>
<text x="54.6" y="100.7">AB11_DDR2</text>
<text x="54.6" y="98.2">AB10_DDR2</text>
<text x="82.9" y="98.2">M2</text>
<text x="83.3" y="100.7">P7</text>
<text x="127" y="98.2">D7</text>
<text x="127" y="100.7">D3</text>
<text x="134.6" y="98.2">DB26_DDR2</text>
<text x="134.6" y="100.7">DB27_DDR2</text>
<text x="252.7" y="96.9">AB9_DDR2</text>
<text x="252.7" y="102">AB11_DDR2</text>
<text x="252.7" y="99.5">AB10_DDR2</text>
<text x="286.1" y="99.5">M2</text>
<text x="286.5" y="102">P7</text>
<text x="286.5" y="96.9">P3</text>
<text x="330.2" y="99.5">D7</text>
<text x="330.2" y="102">D3</text>
<text x="330.2" y="96.9">C2</text>
<text x="337.8" y="102">DB11_DDR2</text>
<text x="337.8" y="99.5">DB10_DDR2</text>
<text x="337.8" y="96.9">DB9_DDR2</text>
<text x="54.6" y="103.3">AB12_DDR2</text>
<text x="83.2" y="103.3">R2</text>
<text x="127" y="103.3">D1</text>
<text x="127" y="105.8">D9</text>
<text x="134.6" y="103.3">DB28_DDR2</text>
<text x="134.6" y="105.8">DB29_DDR2</text>
<text x="252.7" y="104.5">AB12_DDR2</text>
<text x="286.4" y="104.5">R2</text>
<text x="330.2" y="104.5">D1</text>
<text x="330.2" y="107.1">D9</text>
<text x="337.8" y="104.5">DB12_DDR2</text>
<text x="337.8" y="107.1">DB13_DDR2</text>
<text x="35.6" y="108.3">CKE_DDR2</text>
<text x="35.6" y="110.9">CK1_DDR2</text>
<text x="35.6" y="113.4">CK1#_DDR2</text>
<text x="83.3" y="113.4">K8</text>
<text x="83.3" y="108.3">K2</text>
<text x="83.8" y="110.9">J8</text>
<text x="127" y="108.3">B1</text>
<text x="127" y="110.9">B9</text>
<text x="134.6" y="110.9">DB31_DDR2</text>
<text x="134.6" y="108.3">DB30_DDR2</text>
<text x="247.6" y="109.6">CKE_DDR2</text>
<text x="247.6" y="112.2">CK0_DDR2</text>
<text x="286.5" y="109.6">K2</text>
<text x="287" y="112.2">J8</text>
<text x="330.2" y="109.6">B1</text>
<text x="330.2" y="112.2">B9</text>
<text x="337.8" y="112.2">DB15_DDR2</text>
<text x="337.8" y="109.6">DB14_DDR2</text>
<text x="35.6" y="116">ODT_DDR2</text>
<text x="83.3" y="116">K9</text>
<text x="127" y="118.5">A2</text>
<text x="148.6" y="118.5">DB[0:31]_DDR2</text>
<text x="247.6" y="114.7">CK0#_DDR2</text>
<text x="247.6" y="117.2">ODT_DDR2</text>
<text x="286.5" y="114.7">K8</text>
<text x="286.5" y="117.2">K9</text>
<text x="330.2" y="119.8">A2</text>
<text x="350.5" y="117.2">DB[0:31]_DDR2</text>
<text x="35.6" y="123.6">CAS#_DDR2</text>
<text x="35.6" y="121">CS#_DDR2</text>
<text x="83.6" y="123.6">L7</text>
<text x="83.6" y="121">L8</text>
<text x="127" y="121">E2</text>
<text x="127" y="123.6">R3</text>
<text x="247.6" y="122.3">CS#_DDR2</text>
<text x="247.6" y="124.9">CAS#_DDR2</text>
<text x="286.8" y="124.9">L7</text>
<text x="286.8" y="122.3">L8</text>
<text x="330.2" y="122.3">E2</text>
<text x="330.2" y="124.9">R3</text>
<text x="35.6" y="128.7">WE#_DDR2</text>
<text x="35.6" y="126.1">RAS#_DDR2</text>
<text x="83.3" y="126.1">K7</text>
<text x="83.3" y="128.7">K3</text>
<text x="127" y="126.1">R7</text>
<text x="127" y="128.7">R8</text>
<text x="247.6" y="127.4">RAS#_DDR2</text>
<text x="247.6" y="129.9">WE#_DDR2</text>
<text x="286.5" y="127.4">K7</text>
<text x="286.5" y="129.9">K3</text>
<text x="330.2" y="127.4">R7</text>
<text x="330.2" y="129.9">R8</text>
<text x="38.1" y="136.3">DM3_DDR2</text>
<text x="38.1" y="133.7">DM2_DDR2</text>
<text x="83.3" y="136.3">B3</text>
<text x="83.5" y="133.7">F3</text>
<text x="247.6" y="135">DM0_DDR2</text>
<text x="247.6" y="137.6">DM1_DDR2</text>
<text x="286.5" y="137.6">B3</text>
<text x="286.7" y="135">F3</text>
<text x="35.6" y="141.4">BA0_DDR2</text>
<text x="35.6" y="143.9">BA1_DDR2</text>
<text x="83.6" y="141.4">L2</text>
<text x="83.6" y="143.9">L3</text>
<text x="127" y="143.9">C1</text>
<text x="147.3" y="138.8">1V8_DDR</text>
<text x="247.6" y="142.6">BA0_DDR2</text>
<text x="286.8" y="142.6">L2</text>
<text x="346.7" y="138.8">1V8_DDR</text>
<text x="35.6" y="146.4">BA2_DDR2</text>
<text x="64.8" y="149">DQSP3_DDR2</text>
<text x="83.3" y="149">B7</text>
<text x="83.6" y="146.4">L1</text>
<text x="127" y="146.4">G1</text>
<text x="127" y="149">C3</text>
<text x="247.6" y="145.2">BA1_DDR2</text>
<text x="247.6" y="147.7">BA2_DDR2</text>
<text x="286.8" y="147.7">L1</text>
<text x="286.8" y="145.2">L3</text>
<text x="330.2" y="145.2">C1</text>
<text x="330.2" y="147.7">G1</text>
<text x="64.8" y="151.5">DQSN3_DDR2</text>
<text x="64.8" y="154.1">DQSP2_DDR2</text>
<text x="83.3" y="151.5">A8</text>
<text x="83.5" y="154.1">F7</text>
<text x="127" y="151.5">G3</text>
<text x="127" y="154.1">C7</text>
<text x="268" y="155.3">DQSP0_DDR2</text>
<text x="268" y="152.8">DQSN1_DDR2</text>
<text x="268" y="150.3">DQSP1_DDR2</text>
<text x="286.5" y="152.8">A8</text>
<text x="286.5" y="150.3">B7</text>
<text x="286.7" y="155.3">F7</text>
<text x="330.2" y="150.3">C3</text>
<text x="330.2" y="152.8">G3</text>
<text x="330.2" y="155.3">C7</text>
<text x="64.8" y="156.6">DQSN2_DDR2</text>
<text x="83.3" y="156.6">E8</text>
<text x="127" y="156.6">G7</text>
<text x="127" y="159.1">A9</text>
<text x="127" y="161.7">C9</text>
<text x="268" y="157.9">DQSN0_DDR2</text>
<text x="286.5" y="157.9">E8</text>
<text x="330.2" y="157.9">G7</text>
<text x="330.2" y="160.4">A9</text>
<text x="55.9" y="166.8">1V8_DDR</text>
<text x="127" y="164.2">E9</text>
<text x="127" y="166.8">G9</text>
<text x="247.6" y="166.8">1V8_DDR</text>
<text x="330.2" y="163">C9</text>
<text x="330.2" y="165.5">E9</text>
<text x="36.8" y="171.8">VREF_DDR2</text>
<text x="83.8" y="171.8">J2</text>
<text x="127" y="171.8">B2</text>
<text x="236.2" y="171.8" transform="rotate(90 236.2 171.8)">C356</text>
<text x="287" y="173.1">J2</text>
<text x="330.2" y="168">G9</text>
<text x="330.2" y="173.1">B2</text>
<text x="43.2" y="174.3" transform="rotate(90 43.2 174.3)">C357</text>
<text x="83.3" y="176.9">A1</text>
<text x="83.3" y="179.5">E1</text>
<text x="127" y="174.4">D2</text>
<text x="127" y="176.9">F2</text>
<text x="127" y="179.5">H2</text>
<text x="245.9" y="176.6" transform="rotate(-90 245.9 176.6)">100</text>
<text x="286.5" y="178.2">A1</text>
<text x="330.2" y="175.7">D2</text>
<text x="330.2" y="178.2">F2</text>
<text x="83.2" y="182">R1</text>
<text x="83.8" y="184.5">J9</text>
<text x="127" y="182">A7</text>
<text x="127" y="184.5">E7</text>
<text x="236.8" y="184.5">100nF</text>
<text x="286.4" y="183.3">R1</text>
<text x="286.5" y="180.7">E1</text>
<text x="287" y="185.8">J9</text>
<text x="330.2" y="180.7">H2</text>
<text x="330.2" y="183.3">A7</text>
<text x="330.2" y="185.8">E7</text>
<text x="43.8" y="187.1">100nF</text>
<text x="82.9" y="187.1">M9</text>
<text x="127" y="187.1">B8</text>
<text x="127" y="189.6">D8</text>
<text x="207" y="188.4">VREF_DDR2</text>
<text x="227.3" y="190.8" transform="rotate(90 227.3 190.8)">C358</text>
<text x="236.2" y="190.8" transform="rotate(90 236.2 190.8)">C355</text>
<text x="245.9" y="188.6" transform="rotate(-90 245.9 188.6)">R375</text>
<text x="255.3" y="190.7" transform="rotate(90 255.3 190.7)">C1041</text>
<text x="286.1" y="188.4">M9</text>
<text x="330.2" y="188.4">B8</text>
<text x="330.2" y="190.9">D8</text>
<text x="83.2" y="192.2">N1</text>
<text x="83.3" y="194.7">A3</text>
<text x="83.3" y="197.2">E3</text>
<text x="127" y="192.2">F8</text>
<text x="127" y="194.7">H8</text>
<text x="245.9" y="197" transform="rotate(-90 245.9 197)">100</text>
<text x="286.4" y="193.4">N1</text>
<text x="286.5" y="196">A3</text>
<text x="330.2" y="193.4">F8</text>
<text x="330.2" y="196">H8</text>
<text x="83.3" y="202.3">P9</text>
<text x="83.8" y="199.8">J3</text>
<text x="127" y="199.8">J1</text>
<text x="127" y="202.3">J7</text>
<text x="167.6" y="202.2" transform="rotate(90 167.6 202.2)">C316</text>
<text x="227.9" y="203.6">100nF</text>
<text x="236.8" y="203.6">100nF</text>
<text x="286.5" y="198.5">E3</text>
<text x="286.5" y="203.6">P9</text>
<text x="287" y="201.1">J3</text>
<text x="330.2" y="201.1">J1</text>
<text x="330.2" y="203.6">J7</text>
<text x="374.6" y="203.5" transform="rotate(90 374.6 203.5)">C317</text>
<text x="157" y="209.7">+</text>
<text x="158.7" y="206.8" transform="rotate(90 158.7 206.8)">1</text>
<text x="161.3" y="205.6" transform="rotate(90 161.3 205.6)">C33</text>
<text x="245.9" y="209" transform="rotate(-90 245.9 209)">R376</text>
<text x="255.9" y="204.8">100nF</text>
<text x="363.2" y="208" transform="rotate(90 363.2 208)">1</text>
<text x="365.8" y="206.9" transform="rotate(90 365.8 206.9)">C34</text>
<text x="158.7" y="212.5" transform="rotate(90 158.7 212.5)">2</text>
<text x="161" y="211.2">10uF</text>
<text x="167.6" y="212.5">100nF</text>
<text x="361.4" y="210.9">+</text>
<text x="363.2" y="213.7" transform="rotate(90 363.2 213.7)">2</text>
<text x="365.5" y="212.5">10uF</text>
<text x="374.6" y="213.8">100nF</text>
<text x="100.3" y="222.6">CK0_DDR2</text>
<text x="120.2" y="231.3" transform="rotate(-90 120.2 231.3)">100/nc</text>
<text x="100.3" y="243">CK0#_DDR2</text>
<text x="120.2" y="243.3" transform="rotate(-90 120.2 243.3)">R374</text>
<text x="100.3" y="253.1">CK1_DDR2</text>
<text x="120.2" y="261.7" transform="rotate(-90 120.2 261.7)">100/nc</text>
<text x="100.3" y="273.4">CK1#_DDR2</text>
<text x="120.2" y="273.7" transform="rotate(-90 120.2 273.7)">R373</text>
</g>
<g font-size="2.1">
<text x="90.2" y="76.8">A1</text>
<text x="90.2" y="74.3">A0</text>
<text x="118.8" y="76.8">DQ1</text>
<text x="118.8" y="74.3">DQ0</text>
<text x="293.4" y="75.5">A0</text>
<text x="322" y="75.5">DQ0</text>
<text x="90.2" y="81.9">A3</text>
<text x="90.2" y="79.4">A2</text>
<text x="118.8" y="81.9">DQ3</text>
<text x="118.8" y="79.4">DQ2</text>
<text x="293.4" y="83.2">A3</text>
<text x="293.4" y="80.6">A2</text>
<text x="293.4" y="78.1">A1</text>
<text x="322" y="83.2">DQ3</text>
<text x="322" y="80.6">DQ2</text>
<text x="322" y="78.1">DQ1</text>
<text x="90.2" y="89.5">A6</text>
<text x="90.2" y="87">A5</text>
<text x="90.2" y="84.4">A4</text>
<text x="118.8" y="89.5">DQ6</text>
<text x="118.8" y="87">DQ5</text>
<text x="118.8" y="84.4">DQ4</text>
<text x="293.4" y="88.2">A5</text>
<text x="293.4" y="85.7">A4</text>
<text x="322" y="88.2">DQ5</text>
<text x="322" y="85.7">DQ4</text>
<text x="90.2" y="94.6">A8</text>
<text x="90.2" y="92.1">A7</text>
<text x="118.8" y="94.6">DQ8</text>
<text x="118.8" y="92.1">DQ7</text>
<text x="293.4" y="95.9">A8</text>
<text x="293.4" y="93.3">A7</text>
<text x="293.4" y="90.8">A6</text>
<text x="322" y="95.9">DQ8</text>
<text x="322" y="93.3">DQ7</text>
<text x="322" y="90.8">DQ6</text>
<text x="90.2" y="97.1">A9</text>
<text x="90.2" y="99.7">A10/AP</text>
<text x="117.7" y="99.7">DQ10</text>
<text x="118.8" y="97.1">DQ9</text>
<text x="293.4" y="98.4">A9</text>
<text x="293.4" y="100.9">A10/AP</text>
<text x="320.9" y="100.9">DQ10</text>
<text x="322" y="98.4">DQ9</text>
<text x="90.2" y="104.8">A12</text>
<text x="90.2" y="102.2">A11</text>
<text x="117.7" y="107.3">DQ13</text>
<text x="117.7" y="104.8">DQ12</text>
<text x="117.7" y="102.2">DQ11</text>
<text x="293.4" y="106">A12</text>
<text x="293.4" y="103.5">A11</text>
<text x="320.9" y="106">DQ12</text>
<text x="320.9" y="103.5">DQ11</text>
<text x="90.2" y="109.8">CKE</text>
<text x="90.2" y="112.4">CK</text>
<text x="117.7" y="112.4">DQ15</text>
<text x="117.7" y="109.8">DQ14</text>
<text x="293.4" y="111.1">CKE</text>
<text x="293.4" y="113.6">CK</text>
<text x="320.9" y="113.6">DQ15</text>
<text x="320.9" y="111.1">DQ14</text>
<text x="320.9" y="108.6">DQ13</text>
<text x="90.2" y="117.5">ODT</text>
<text x="90.2" y="114.9">CK</text>
<text x="119" y="120">NC1</text>
<text x="293.4" y="118.7">ODT</text>
<text x="293.4" y="116.2">CK</text>
<text x="90.2" y="122.5">CS</text>
<text x="90.2" y="125.1">CAS</text>
<text x="119" y="125.1">NC3</text>
<text x="119" y="122.5">NC2</text>
<text x="293.4" y="123.8">CS</text>
<text x="322.2" y="123.8">NC2</text>
<text x="322.2" y="121.3">NC1</text>
<text x="90.2" y="130.2">WE</text>
<text x="90.2" y="127.6">RAS</text>
<text x="119" y="130.2">NC5</text>
<text x="119" y="127.6">NC4</text>
<text x="293.4" y="131.4">WE</text>
<text x="293.4" y="128.9">RAS</text>
<text x="293.4" y="126.3">CAS</text>
<text x="322.2" y="131.4">NC5</text>
<text x="322.2" y="128.9">NC4</text>
<text x="322.2" y="126.3">NC3</text>
<text x="90.2" y="137.8">UDM</text>
<text x="90.2" y="135.2">LDM</text>
<text x="293.4" y="136.5">LDM</text>
<text x="90.2" y="142.9">BA0</text>
<text x="293.4" y="139">UDM</text>
<text x="90.2" y="145.4">BA1</text>
<text x="90.2" y="147.9">BA2</text>
<text x="115.9" y="147.9">VDDQ2</text>
<text x="115.9" y="145.4">VDDQ1</text>
<text x="293.4" y="146.7">BA1</text>
<text x="293.4" y="144.1">BA0</text>
<text x="293.4" y="149.2">BA2</text>
<text x="319.1" y="149.2">VDDQ2</text>
<text x="319.1" y="146.7">VDDQ1</text>
<text x="90.2" y="150.5">UDQS</text>
<text x="90.2" y="155.6">LDQS</text>
<text x="90.2" y="153">UDQS</text>
<text x="115.9" y="155.6">VDDQ5</text>
<text x="115.9" y="153">VDDQ4</text>
<text x="115.9" y="150.5">VDDQ3</text>
<text x="293.4" y="151.7">UDQS</text>
<text x="293.4" y="154.3">UDQS</text>
<text x="319.1" y="154.3">VDDQ4</text>
<text x="319.1" y="151.7">VDDQ3</text>
<text x="90.2" y="158.1">LDQS</text>
<text x="115.9" y="160.6">VDDQ7</text>
<text x="115.9" y="158.1">VDDQ6</text>
<text x="293.4" y="156.8">LDQS</text>
<text x="293.4" y="159.4">LDQS</text>
<text x="319.1" y="161.9">VDDQ7</text>
<text x="319.1" y="159.4">VDDQ6</text>
<text x="319.1" y="156.8">VDDQ5</text>
<text x="115.9" y="165.7">VDDQ9</text>
<text x="115.9" y="163.2">VDDQ8</text>
<text x="319.1" y="167">VDDQ9</text>
<text x="319.1" y="164.4">VDDQ8</text>
<text x="90.2" y="173.3">VREF</text>
<text x="114.7" y="168.3">VDDQ10</text>
<text x="116.1" y="173.3">VSSQ1</text>
<text x="317.9" y="169.5">VDDQ10</text>
<text x="90.2" y="178.4">VDD1</text>
<text x="116.1" y="178.4">VSSQ3</text>
<text x="116.1" y="175.9">VSSQ2</text>
<text x="293.4" y="174.6">VREF</text>
<text x="293.4" y="179.7">VDD1</text>
<text x="319.3" y="179.7">VSSQ3</text>
<text x="319.3" y="177.1">VSSQ2</text>
<text x="319.3" y="174.6">VSSQ1</text>
<text x="90.2" y="183.5">VDD3</text>
<text x="90.2" y="181">VDD2</text>
<text x="116.1" y="183.5">VSSQ5</text>
<text x="116.1" y="181">VSSQ4</text>
<text x="293.4" y="184.8">VDD3</text>
<text x="293.4" y="182.2">VDD2</text>
<text x="319.3" y="184.8">VSSQ5</text>
<text x="319.3" y="182.2">VSSQ4</text>
<text x="90.2" y="188.6">VDD5</text>
<text x="90.2" y="186">VDD4</text>
<text x="116.1" y="191.1">VSSQ8</text>
<text x="116.1" y="188.6">VSSQ7</text>
<text x="116.1" y="186">VSSQ6</text>
<text x="293.4" y="189.8">VDD5</text>
<text x="293.4" y="187.3">VDD4</text>
<text x="319.3" y="189.8">VSSQ7</text>
<text x="319.3" y="187.3">VSSQ6</text>
<text x="90.2" y="196.2">VSS2</text>
<text x="90.2" y="193.7">VSS1</text>
<text x="115" y="196.2">VSSQ10</text>
<text x="116.1" y="193.7">VSSQ9</text>
<text x="293.4" y="197.5">VSS2</text>
<text x="293.4" y="194.9">VSS1</text>
<text x="318.2" y="197.5">VSSQ10</text>
<text x="319.3" y="194.9">VSSQ9</text>
<text x="319.3" y="192.4">VSSQ8</text>
<text x="90.2" y="203.8">VSS5</text>
<text x="90.2" y="201.3">VSS4</text>
<text x="90.2" y="198.7">VSS3</text>
<text x="116.2" y="203.8">VSSDL</text>
<text x="117.5" y="201.3">VDDL</text>
<text x="293.4" y="202.5">VSS4</text>
<text x="293.4" y="200">VSS3</text>
<text x="320.7" y="202.5">VDDL</text>
<text x="293.4" y="205.1">VSS5</text>
<text x="319.4" y="205.1">VSSDL</text>
</g>
</svg>
